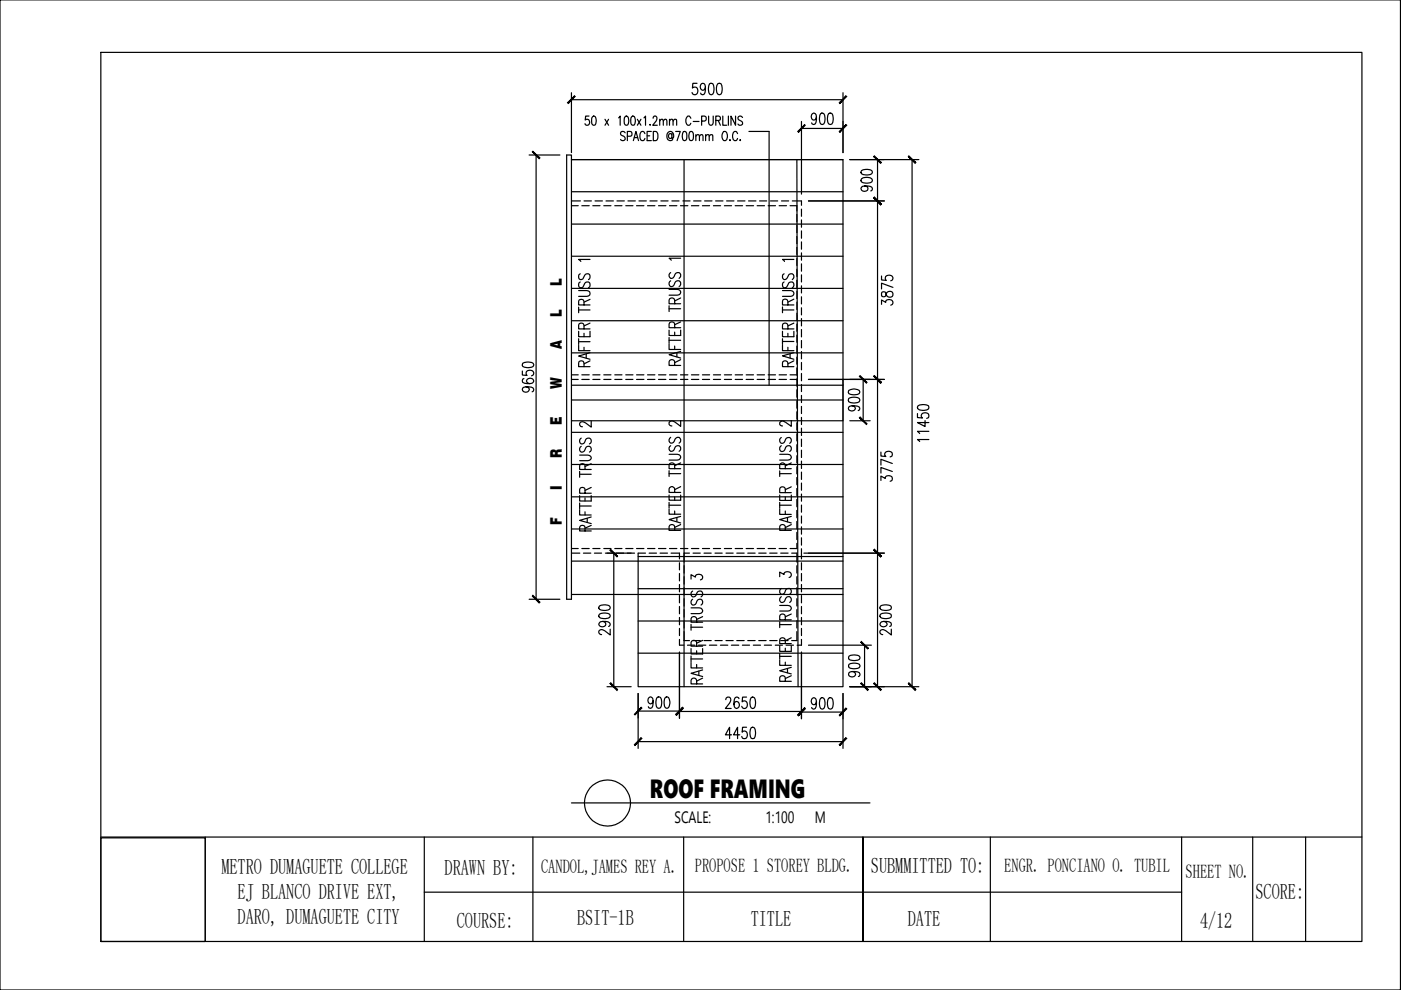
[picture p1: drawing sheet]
<svg xmlns="http://www.w3.org/2000/svg" width="297mm" height="210mm" viewBox="0 0 297 210" stroke-linecap="round" stroke-linejoin="round" font-family="sans-serif">
<!-- layer: 0 -->
<g fill="none" stroke="#000" stroke-width=".25">
<path d="M0 0h296.9v209.9h-296.9zM21.4 11.1h267.4v188.5h-267.4zM121.2 19.7v12.7M178.7 19.7v12.7M112.2 32.9h6.5M113.7 32.9v94.2M120.1 32.9h1.1v94.2h-1.1zM121.2 21.1h57.5M124.9 24.6h-.7l-.1 .9a.58 .58 0 0 1 .8 0 .58 .58 0 0 1 0 .8 .58 .58 0 0 1-.8 .1l-.1-.2M125.6 24.7l.4-.1a1.32 1.32 0 0 1 0 2h-.1a1.44 1.44 0 0 1-.3-1.9zM128.3 25.3l.7 1.3M129 25.3l-.7 1.3"/>
<path d="M131.1 25l.4-.4v2M132.5 24.7l.4-.1a1.32 1.32 0 0 1 0 2h-.1a1.44 1.44 0 0 1-.3-1.9zM132.5 28.2a.49 .49 0 0 0-.7-.3 .49 .49 0 0 0 0 .8l.4 .2a.52 .52 0 0 1 .2 .8 .52 .52 0 0 1-.8-.1M133 28.9h.6l.3-.2v-.7l-.9-.1v1.9M133.9 24.7l.4-.1a1.32 1.32 0 0 1 0 2h-.1a1.44 1.44 0 0 1-.3-1.9zM134.3 29.8l.5-1.9 .6 1.9M134.5 29.2h.7M135.1 25.3l.8 1.3M135.9 25.3l-.8 1.3M136.5 25l.4-.4v2M136.7 28.3a.55 .55 0 0 0-.7-.4 .55 .55 0 0 0-.3 .7v.5a.55 .55 0 0 0 .4 .7 .55 .55 0 0 0 .6-.4M137.2 28.8h.6"/>
<path d="M137.8 26.4v.2zM138.1 27.9h-.9v1.9h.9M138.5 25.1v-.3a.45 .45 0 0 1 .6-.1 .45 .45 0 0 1 .1 .7l-.8 1.2h1M138.5 27.9h.5a1.22 1.22 0 0 1 0 1.9h-.5zM139.9 25.7l.3-.4 .3 .1 .1 1.2M139.9 25.3v1.3M140.6 25.7l.4-.4 .3 .1 .1 1.2M141.9 25.7l.4-.4 .3 .1 .1 1.2M141.9 25.3v1.3M142.5 28.6l-.3-.3a.51 .51 0 0 0-.5 .5 .51 .51 0 0 0 .5 .6l.3-.3M142.5 28.3v1.1a.79 .79 0 0 0 .3-1.1 .79 .79 0 0 0-1.1-.3 .79 .79 0 0 0-.3 1 .71 .71 0 0 0 .4 .7 .71 .71 0 0 0 .8-.1M142.7 25.7l.3-.4 .4 .1 .1 1.2"/>
<path d="M143.3 27.9h.9l-.6 1.9M144.9 28l.3-.1a1.32 1.32 0 0 1 0 1.9h-.1a1.49 1.49 0 0 1-.2-1.8zM145 33.8v111.8M146.3 28l.3-.1a1.32 1.32 0 0 1 0 1.9h-.1a1.49 1.49 0 0 1-.2-1.8zM146.5 25.1l-.4-.5h-.3a1.3 1.3 0 0 0 0 2 .52 .52 0 0 0 .7-.5M147 25.8h1.2M147.5 28.9l.4-.4 .3 .1 .1 1.2M147.5 28.5v1.3M148.3 28.9l.3-.4 .4 .1 .1 1.2M148.8 25.7l.8-.2 .1-.7-.3-.2h-.6v2M149.6 28.9l.3-.4 .4 .1 .1 1.2M149.6 28.5v1.3"/>
<path d="M150.2 24.6l.1 1.7a.44 .44 0 0 0 .4 .3 .44 .44 0 0 0 .4-.3l.1-1.7M150.4 28.9l.3-.4 .4 .1v1.2M151.8 25.5h.6a.48 .48 0 0 0 .4-.4 .48 .48 0 0 0-.4-.5h-.6v2M152.3 25.5l.4 1.1M153.2 24.6v2h.9M153.4 28l.1-.1a.92 .92 0 0 1 .6 1.5 .49 .49 0 0 1-.7 .3l-.3-.6v-.5zM154.4 24.6v2M154.7 29.7h.2zM156 24.6v2l-1-2v2M156.4 28.3a.49 .49 0 0 0-.8-.3 1.32 1.32 0 0 0 .1 1.8 .52 .52 0 0 0 .7-.4M156.8 29.7h.2zM157.4 24.9a.49 .49 0 0 0-.7-.2 .49 .49 0 0 0 0 .8l.6 .3a.5 .5 0 0 1-.1 .7 .5 .5 0 0 1-.7-.2"/>
<path d="M158.8 27.9h4.3v53.8M169 33.8l.2 111.8M169.9 25.8v15.4M178.7 33.8h-57.5h57.5v111.8h-43.4v-28.3h1.6M180.2 33.8h14.6M193.4 33.8v111.8M121.2 42.6h1.9M121.2 43.6h1.4M121.2 40.7h57.5M121.2 47.5h57.5M121.2 54.3h57.5M123 59.8a.7 .7 0 0 0 0 1.2l.6-.2 .4-.7a.62 .62 0 0 1 .6-.3 .62 .62 0 0 1 .5 .4l-.1 .6-.2 .2"/>
<path d="M123 58.1a.62 .62 0 0 0-.3 .8 .62 .62 0 0 0 .8 .3l.2-.3a.99 .99 0 0 1 .7-.8h.4a.7 .7 0 0 1 0 1.2M123.4 43.6h1.5M123.8 42.6h1.6M125.1 55h-2.4l.4 .4M125.7 43.6h1.5M126.2 42.6h1.5M128 43.6h1.5M128.5 42.6h1.5M130.3 43.6h1.6M130.8 42.6h1.6M132.7 43.6h1.5M133.1 42.6h1.6"/>
<path d="M135 43.6h1.5M135.5 42.6h1.5M137.3 43.6h1.6M137.8 42.6h1.5M139.6 43.6h1.6M140.1 42.6h1.5M141.9 43.6h1.6M142.2 59.5a.62 .62 0 0 0-.3 .8 .62 .62 0 0 0 .8 .4l.6-1a.65 .65 0 0 1 1 .3v.3l-.3 .5M142.2 57.8a.62 .62 0 0 0-.3 .8 .62 .62 0 0 0 .8 .3l.6-.9a.65 .65 0 0 1 1 .2v.4l-.3 .4M142.5 42.6h1.5M144.3 43.6h1.5M144.3 54.8h-2.4l.4 .4"/>
<path d="M144.8 42.6h1.5M146.6 43.6h1.6M147.1 42.6h1.5M148.9 43.6h1.6M149.4 42.6h1.6M151.3 43.6h1.5M151.7 42.6h1.6M153.6 43.6h1.5M154.1 42.6h1.5M155.9 43.6h1.5M156.4 42.6h1.5M158.2 43.6h1.6"/>
<path d="M158.7 42.6h1.6M160.5 43.6h1.6M161 42.6h1.6M162.9 43.6h1.5M163.4 42.6h1.5M165.2 43.6h1.6M165.7 42.6h1.5M166.2 59.8a.62 .62 0 0 0-.3 .8 .62 .62 0 0 0 .8 .3l.5-.8a.65 .65 0 0 1 1-.1 .65 .65 0 0 1-.2 1M166.2 58.1a.65 .65 0 0 0-.3 .6 .65 .65 0 0 0 .6 .6l.3-.2 .4-.7a.65 .65 0 0 1 1-.2 .65 .65 0 0 1-.2 1.1M167.5 43.6h1.5v1.1M168 42.6h1.9v.9M168.3 55h-2.4l.4 .4"/>
<path d="M169 45.5v1.5M169 47.8v1.5M169 50.1v1.6M169 52.5v1.5M169 54.8v1.5M169 57.1v1.5M169 59.4v1.6M169.9 44.3v1.6M169.9 46.6v1.6M169.9 49v1.5M169.9 51.3v1.5M169.9 53.6v1.6"/>
<path d="M169.9 55.9v1.6M169.9 58.3v1.5M171.4 42.6h16.1M186.1 42.6v103M121.2 79.5h1.4M121.2 61.1h57.5M121.2 68h57.5M121.2 74.8h57.5M122.7 73.2v1.2h2.4M122.7 70.2v1.2h2.4v-1.2M122.7 61.6l2.1 .1a.58 .58 0 0 1 .3 .5 .58 .58 0 0 1-.3 .6h-2.1M122.7 65.7h2.4"/>
<path d="M122.7 72.4h2.4M122.7 65.1v1.2M122.7 71.8v1.2M123.4 79.5h1.5M123.8 77.7v-.7l-.2-.4-.2-.1a.53 .53 0 0 0-.7 .5v.7h2.4M123.8 69.7v-.8a.59 .59 0 0 0-.5-.4 .59 .59 0 0 0-.6 .4v.8h2.4M123.8 64.7v-.8a.59 .59 0 0 0-.5-.4 .59 .59 0 0 0-.6 .4v.8h2.4M123.8 70.7v.7M123.8 73.6v.8M124.3 75v.9M125.1 74.8l-2.4 .7 2.4 .7M125.1 76.5l-1.3 .6"/>
<path d="M125.1 68.5l-1.3 .6M125.1 63.5l-1.3 .6M125.7 79.5h1.5M128 79.5h1.5M130.3 79.5h1.6M132.7 79.5h1.5M135 79.5h1.5M137.3 79.5h1.6M139.6 79.5h1.6M141.9 73v1.1h2.4M141.9 70v1.1h2.4v-1.1M141.9 61.4h2.1a.58 .58 0 0 1 .3 .6 .58 .58 0 0 1-.3 .5l-2.1 .1"/>
<path d="M141.9 72.2h2.4M141.9 64.8v1.3M141.9 71.6v1.2M141.9 65.5h2.4M141.9 79.5h1.6M143 77.5v-.8a.62 .62 0 0 0-.5-.5 .62 .62 0 0 0-.6 .5v.8h2.4M143 69.5v-.8a.62 .62 0 0 0-.5-.5 .62 .62 0 0 0-.6 .5v.8h2.4M143 64.4v-.8a.61 .61 0 0 0-.5-.4 .61 .61 0 0 0-.6 .4v.8h2.4M143 70.4v.7M143 73.4v.7M143.5 74.8v.9M144.3 79.5h1.5"/>
<path d="M144.3 74.5l-2.4 .7 2.4 .7M144.3 76.3l-1.3 .6M144.3 68.3l-1.3 .5M144.3 63.2l-1.3 .6M146.6 79.5h1.6M148.9 79.5h1.6M151.3 79.5h1.5M153.6 79.5h1.5M155.9 79.5h1.5M158.2 79.5h1.6M160.5 79.5h1.6M162.9 79.5h1.5"/>
<path d="M165.2 79.5h1.6M165.9 73.2v1.2h2.4M165.9 70.2v1.2h2.4v-1.2M165.9 61.6h1.7a.62 .62 0 0 1 .6 .3 .62 .62 0 0 1 0 .7l-.6 .2h-1.7M165.9 72.4h2.4M165.9 65.1v1.2M165.9 71.8v1.2M165.9 65.7h2.4M167 77.7v-.8a.59 .59 0 0 0-.5-.4 .59 .59 0 0 0-.6 .4v.8h2.4M167 69.7v-.8a.59 .59 0 0 0-.5-.4 .59 .59 0 0 0-.6 .4v.8h2.4M167 64.7v-.8a.58 .58 0 0 0-.5-.5 .58 .58 0 0 0-.6 .5v.8h2.4M167 70.7v.7"/>
<path d="M167 73.6v.8M167.5 79.5h1.5M167.5 75v.9M168.3 74.8l-2.4 .7 2.4 .7M168.3 76.5l-1.3 .6M168.3 68.5l-1.3 .6M168.3 63.4l-1.3 .7M169 61.7v1.6M169 64.1v1.5M169 66.4v1.6M169 68.7v1.5M169 71v1.6"/>
<path d="M169 73.4v1.5M169 75.7v1.5M169 78v1.6M169.9 60.6v1.5M169.9 62.9v1.5M169.9 65.2v1.6M169.9 67.5v1.6M169.9 69.9v1.5M169.9 72.2v1.6M169.9 74.5v1.6M169.9 76.8v1.6M169.9 79.2v1.5"/>
<path d="M121.2 80.4h1.4M121.2 81.7h57.5M121.2 84.8h57.5M121.2 91.7h57.5M121.2 98.5h57.5M122.9 96.5h1.7a.64 .64 0 0 1 .7 .7l-.1 .2-.6 .3h-1.7M122.9 100v1.2M123.2 94.6a.62 .62 0 0 0-.3 .8 .62 .62 0 0 0 .8 .4l.5-.8a.65 .65 0 0 1 1-.2 .65 .65 0 0 1-.2 1.1M123.2 92.9a.7 .7 0 0 0 0 1.2l.6-.1 .5-.9a.65 .65 0 0 1 1 .2v.4l-.3 .4M123.4 80.4h1.5M124 99.5v-.8a.59 .59 0 0 0-.5-.4 .59 .59 0 0 0-.6 .4v.8h2.4M125.3 89.3v1.3l-1.1-.9a.7 .7 0 0 0-.8-.3 .7 .7 0 0 0-.5 .7l.2 .3 .4 .1"/>
<path d="M125.3 98.3l-1.3 .6M125.7 80.4h1.5M128 80.4h1.5M130.3 80.4h1.6M132.7 80.4h1.5M135 80.4h1.5M137.3 80.4h1.6M139.6 80.4h1.6M141.9 96.3l2.1 .1a.58 .58 0 0 1 .3 .5 .58 .58 0 0 1-.3 .6l-2.1 .1M141.9 99.8v1.2M141.9 80.4h1.6M142.2 94.5a.6 .6 0 0 0-.3 .8 .6 .6 0 0 0 .8 .3l.6-.9a.65 .65 0 0 1 1 .2v.4l-.3 .4"/>
<path d="M142.2 92.7a.62 .62 0 0 0-.3 .8 .62 .62 0 0 0 .8 .4l.6-1a.64 .64 0 0 1 .9 .1 .64 .64 0 0 1-.2 1M143 99.4v-.8a.62 .62 0 0 0-.5-.5 .62 .62 0 0 0-.6 .5v.8h2.4M144.3 80.4h1.5M144.3 89.2v1.2l-1.2-.9a.7 .7 0 0 0-.8-.2 .7 .7 0 0 0-.4 .7l.6 .3M144.3 98.1l-1.3 .6M146.6 80.4h1.6M148.9 80.4h1.6M151.3 80.4h1.5M153.6 80.4h1.5M155.9 80.4h1.5M158.2 80.4h1.6M160.5 80.4h1.6"/>
<path d="M162.9 80.4h1.5M165.2 80.4h1.6M165.3 96.3l2.1 .1a.58 .58 0 0 1 .4 .5 .58 .58 0 0 1-.4 .6l-2.1 .1M165.3 99.8v1.2M165.7 94.5a.7 .7 0 0 0 0 1.2l.5-.1 .5-.9a.65 .65 0 0 1 1.1 .2v.4l-.4 .4M165.7 92.8a.62 .62 0 0 0-.4 .8 .62 .62 0 0 0 .8 .3l.6-1a.65 .65 0 0 1 1.1 .3v.3l-.4 .5M166.5 99.4l-.1-1a.6 .6 0 0 0-.6-.3 .6 .6 0 0 0-.5 .5v.8h2.5M167.5 80.4h1.5M167.8 89.2v1.2l-1.2-.9a.74 .74 0 0 0-1.3 .1l.1 .5 .5 .2M167.8 98.1l-1.3 .7M169 80.3v1.6M169 82.6v1.6"/>
<path d="M169 85v1.5M169 87.3v1.6M169 89.6v1.6M169 92v1.5M169 94.3v1.5M169 96.6v1.5M169 98.9v1.6M169.9 81.5v1.5M169.9 83.8v1.6M169.9 86.2v1.5M169.9 88.5v1.5M169.9 90.8v1.5"/>
<path d="M169.9 93.1v1.6M169.9 95.4v1.6M169.9 97.8v1.5M171.4 80.4h16.1M178.7 80.4v8.8h-57.5M194.5 87.7v.8l1.1 .1a.57 .57 0 0 1-.3-.5 .57 .57 0 0 1 .4-.5 .78 .78 0 0 1 .9 0 .78 .78 0 0 1 .2 .9l-.3 .2M194.6 86a2.46 2.46 0 0 1 2.2 0l.1 .5a1.15 1.15 0 0 1-1.3 .5l-1-.3-.1-.2zM196.1 89.2v1.2l-1.6-.8h2.4M196.9 93.2h-2.4l.5 .4M196.9 91.5h-2.4l.5 .4M121.2 117.3h1.7M121.2 116.3h1.4"/>
<path d="M121.2 105.3h57.5M121.2 112.2h57.5M121.2 119h57.5M122.9 108v1.2h2.4M122.9 105.1v1.1h2.4v-1.1M122.9 107.3h2.4M122.9 106.7v1.2M122.9 100.6h2.4M123.4 116.3h1.5M123.7 117.3h1.6M124 112.6v-.8a.59 .59 0 0 0-.5-.4 .59 .59 0 0 0-.6 .4v.8h2.4M124 104.6v-.8a.59 .59 0 0 0-.5-.5 .59 .59 0 0 0-.6 .5v.8h2.4"/>
<path d="M124 105.6v.6M124 108.5v.7M124.5 109.9v.9M125.3 109.6l-2.4 .7 2.4 .7M125.3 111.4l-1.3 .6M125.3 103.3l-1.3 .7M125.7 116.3h1.5M126 117.3h1.6M128 116.3h1.5M128.4 117.3h6.1M130.1 117.3v28.3M130.3 116.3h1.6"/>
<path d="M132.7 116.3h1.5M135 116.3h1.5M135.3 118h43.4M137.3 116.3h1.6M137.6 117.3h1.6M139.6 116.3h1.6M140 117.3h1.5M141.9 107.9v1.1h2.4M141.9 105v1.1h2.4v-1.1M141.9 106.5v1.2M141.9 107.1h2.4M141.9 100.4h2.4"/>
<path d="M141.9 116.3h1.6M142.3 117.3h1.8v1.2M143 112.5v-.9a.62 .62 0 0 0-.5-.4 .62 .62 0 0 0-.6 .4v.9h2.4M143 104.4l-.1-1a.6 .6 0 0 0-.6-.2 .6 .6 0 0 0-.4 .4v.8h2.4M143 105.4v.7M143 108.3v.7M143.5 109.7v.9M144.1 119.3v1.5M144.3 116.3h1.5M144.3 109.5l-2.4 .7 2.4 .7M144.3 111.2l-1.3 .6M144.3 103.2l-1.3 .6"/>
<path d="M145 117.3h1.2M146.6 116.3h1.6M146.9 117.3h1.6M148.9 116.3h1.6M149.3 117.3h1.5M151.3 116.3h1.5M151.6 117.3h1.5M153.6 116.3h1.5M153.9 117.3h1.5M155.9 116.3h1.5M156.2 117.3h1.6M158.2 116.3h1.6"/>
<path d="M158.5 117.3h1.6M160.5 116.3h1.6M160.9 117.3h1.5M162.9 116.3h1.5M163.2 117.3h1.6M165.2 116.3h1.6M165.3 107.9v1.2h2.5M165.3 105v1.1h2.5v-1.1M165.3 107.1h2.5M165.3 100.4h2.5M165.3 106.5v1.3M165.5 117.3h1.6"/>
<path d="M166.5 112.5v-.9a.62 .62 0 0 0-.6-.4 .62 .62 0 0 0-.6 .4v.9h2.5M166.5 104.5v-.9a.62 .62 0 0 0-.6-.4 .62 .62 0 0 0-.6 .4v.9h2.5M166.5 105.4v.7M166.5 108.3v.8M167 109.7v.9M167.8 109.5l-2.5 .7 2.5 .7M167.8 111.2l-1.3 .7M167.8 103.2l-1.3 .6M167.9 117.3h1.1v1.9M169 101.2v1.6M169 103.6v1.5M169 105.9v1.6"/>
<path d="M169 108.2v1.6M169 110.5v1.6M169 112.9v1.5M169 115.2v1.1h-1.5M169 119.9v1.6M169.9 100.1v1.6M169.9 102.4v1.5M169.9 104.7v1.6M169.9 107.1v1.5M169.9 109.4v1.5M169.9 111.7v1.6M169.9 114v1.6"/>
<path d="M169.9 116.3v2.2M169.9 119.3v1.5M170.4 117.3h17.1M112.2 127.1h6.5M121.2 126h57.5M135.3 124.8h43.4M135.3 131.7h43.4M135.3 138.5h43.4M144.1 135.6v1.2h.9M144.1 121.6v1.6M144.1 123.9v1.6M144.1 126.3v1.5"/>
<path d="M144.1 128.6v1.5M144.1 130.9v1.6M144.1 133.2v1.6M144.1 138.3v14M145 135.8h1.2M145.8 136.8h1.5M146.5 137.5v1.2h2.5v-1.2M146.5 128.9h1.8a.7 .7 0 0 1 .7 .7l-.4 .4-.3 .1h-1.8M146.5 122.8v-1l.9 .6a.73 .73 0 0 1 1-.6 .73 .73 0 0 1 .4 1l-.3 .2M146.5 139.7h2.5M146.5 132.4v1.2M146.5 139.1v1.2"/>
<path d="M146.5 133h2.5M146.9 127.1a.62 .62 0 0 0-.4 .8 .62 .62 0 0 0 .8 .3l.6-1a.64 .64 0 0 1 1.1 .3v.4l-.4 .4M146.9 125.3a.7 .7 0 0 0 0 1.2l.5-.1 .5-.9a.65 .65 0 0 1 1.1 .2v.4l-.4 .4M146.9 135.8h1.6M147.7 137v-.8a.62 .62 0 0 0-.6-.4 .62 .62 0 0 0-.6 .4v.8h2.5M147.7 131.9v-.7a.62 .62 0 0 0-.6-.5 .62 .62 0 0 0-.6 .5v.7h2.5M147.7 138v.7M148.1 136.8h1.5M149 135.8l-1.3 .6M149 130.7l-1.3 .6M149.3 135.8h1.5M150.4 136.8h1.6"/>
<path d="M151.6 135.8h1.5M152.7 136.8h1.6M153.9 135.8h1.5M155.1 136.8h1.5M156.2 135.8h1.6M157.4 136.8h1.5M158.5 135.8h1.6M159.7 136.8h1.5M160.9 135.8h1.5M162.1 136.8h1.5M163.2 135.8h1.6M164.4 136.8h1.5"/>
<path d="M165.3 139.9v1.2h2.5M165.3 137v1.1h2.5v-1.1M165.3 128.4l2.1 .1a.55 .55 0 0 1 .4 .5 .55 .55 0 0 1-.4 .5l-2.1 .1M165.3 122.3v-1l.9 .5a.74 .74 0 0 1 1-.6 .74 .74 0 0 1 .4 1.1l-.3 .1M165.3 131.8v1.3M165.3 138.5v1.3M165.3 139.2h2.5M165.3 132.4h2.5M165.5 135.8h1.6M165.7 126.5a.62 .62 0 0 0-.4 .8 .62 .62 0 0 0 .8 .3l.5-.7a.63 .63 0 0 1 .8-.4 .63 .63 0 0 1 .4 .8l-.4 .4M165.7 124.8a.62 .62 0 0 0-.4 .8 .62 .62 0 0 0 .8 .3l.6-1a.64 .64 0 0 1 1.1 .3v.4l-.4 .4M166.5 136.5v-.8a.61 .61 0 0 0-.6-.5 .61 .61 0 0 0-.6 .5v.8h2.5"/>
<path d="M166.5 131.4v-.8a.62 .62 0 0 0-.6-.4 .62 .62 0 0 0-.6 .4v.8h2.5M166.5 137.4v.7M166.7 136.8h1.5M167.8 135.2l-1.3 .7M167.8 130.2l-1.3 .6M169 122.3v1.5M169 124.6v1.6M169 126.9v1.6M169 129.3v1.5M169 131.6v1.6M169 133.9v1.9h-1.1M169.9 121.6v1.6"/>
<path d="M169.9 123.9v1.6M169.9 126.3v1.5M169.9 128.6v1.5M169.9 130.9v1.6M169.9 133.2v1.6M169.9 135.6v1.2h-.9M169.9 138.3v14.1M171.4 136.8h13.3M183.3 136.8v8.8M128.7 145.6h5.1M135.3 147v11.7M135.3 157.2h43.4"/>
<path d="M144.1 150.8h25.8M146.5 140.5v1.1h2.5M147.7 145v-.8a.61 .61 0 0 0-.6-.4 .61 .61 0 0 0-.6 .4v.8h2.5M147.7 140.9v.7M148.2 142.3v.9M149 142l-2.5 .8 2.5 .6M149 143.8l-1.3 .6M166.5 144.5v-.8a.62 .62 0 0 0-.6-.4 .62 .62 0 0 0-.6 .4v.8h2.5M166.5 140.4v.7M167 141.8v.8M167.8 141.5l-2.5 .7 2.5 .7M167.8 143.3l-1.3 .6"/>
<path d="M178.7 147v11.7M180.2 145.6h14.6M21.4 177.6h22.1v22h-22.1zM21.4 177.5h267.4M43.5 177.5v22.1M90 177.5v22.1M113 177.5v22.1M121.2 170.2h63.2M144.9 177.5v22.1M183 177.5v22.1v-22.1M210 177.5v22.1M250.5 177.5v22.1"/>
<path d="M265.6 177.5v22.1M276.8 177.5v22.1M90 189.2h160.5"/>
<circle cx="128.8" cy="170.3" r="4.9"/>
</g>
<g fill="#000" stroke="#000" stroke-width=".21">
<path d="M112.9 32.2l1.4 1.5 .2-.2zM112.9 32.2l.1-.1 1.5 1.4z"/>
<path d="M121.8 20.3l-1.3 1.6 1.5-1.4zM120.3 21.8l1.5-1.5-1.3 1.6z"/>
<path d="M177.9 27.9l.2 .1 1.3-1.6zM179.4 26.4l.1 .2-1.4 1.4z"/>
<path d="M177.9 21.8l.2 .1 1.3-1.6zM179.4 20.3l.1 .2-1.4 1.4z"/>
<path d="M192.6 33.2l1.4 1.4 .2-.1zM192.7 33l1.5 1.5-1.6-1.3z"/>
<path d="M185.4 79.6l-.1 .2 1.6 1.3zM185.3 79.8l1.6 1.3-.2 .2z"/>
<path d="M185.3 79.8l1.4 1.5 .2-.2zM185.3 79.8l.1-.2 1.5 1.5z"/>
<path d="M129.3 116.6l1.5 1.5 .1-.2zM129.3 116.6l.2-.1 1.4 1.4z"/>
<path d="M185.4 116.5l-.1 .1 1.6 1.3zM185.3 116.6l1.6 1.3-.2 .2z"/>
<path d="M185.3 116.6l1.4 1.5 .2-.2zM185.4 116.5l1.5 1.4-1.6-1.3z"/>
<path d="M113 126.2l-.1 .2 1.6 1.3zM112.9 126.4l1.6 1.3-.2 .2z"/>
<path d="M182.5 136.2l1.4 1.4 .2-.1zM182.6 136l1.5 1.5-1.6-1.3z"/>
<path d="M129.5 144.8l-.2 .1 1.6 1.3zM129.3 144.9l1.6 1.3-.1 .2z"/>
<path d="M135.9 156.4l-1.3 1.6 1.5-1.4zM135.9 156.4l-1.3 1.6-.1-.1z"/>
<path d="M177.9 157.9l.2 .1 1.3-1.6zM179.4 156.4l.1 .2-1.4 1.4z"/>
<path d="M179.4 150.1l-1.5 1.5 .2 .2zM179.4 150.1l.1 .2-1.4 1.5z"/>
<path d="M185.4 144.8l-.1 .1 1.6 1.3zM185.3 144.9l1.6 1.3-.2 .2z"/>
<path d="M192.7 144.8l-.1 .1 1.6 1.3zM192.6 144.9l1.6 1.3-.2 .2z"/>
</g>
<g font-size="5.7">
<text x="170.7" y="27.5">900</text>
<text x="185.9" y="41.6" transform="rotate(-90 185.9 41.6)">900</text>
<text x="190.1" y="66" transform="rotate(-90 190.1 66)">3875</text>
<text x="113.9" y="84.3" transform="rotate(-90 113.9 84.3)">9650</text>
<text x="183.1" y="88.2" transform="rotate(-90 183.1 88.2)">900</text>
<text x="190.1" y="103.4" transform="rotate(-90 190.1 103.4)">3775</text>
<text x="130.2" y="135.8" transform="rotate(-90 130.2 135.8)">2900</text>
<text x="189.8" y="135.8" transform="rotate(-90 189.8 135.8)">2900</text>
<text x="136.2" y="151.3">900</text>
<text x="152.4" y="151.3">2650</text>
<text x="170.7" y="151.7">900</text>
</g>
<text font-size="5.6" x="137.8" y="169.3">ROOF FRAMING</text>
<g font-size="5.3">
<text x="145.3" y="21.2">5900</text>
<text x="183.1" y="144.6" transform="rotate(-90 183.1 144.6)">900</text>
<text x="152.4" y="157.7">4450</text>
</g>
<g font-size="4.6">
<text x="46.9" y="185.3">METRO DUMAGUETE COLLEGE</text>
<text x="94.3" y="185.4">DRAWN BY:</text>
<text x="184.7" y="185.2">SUBMMITTED TO:</text>
<text x="50.4" y="190.6">EJ BLANCO DRIVE EXT,</text>
<text x="266.2" y="190.7">SCORE:</text>
<text x="50.4" y="196">DARO, DUMAGUETE CITY</text>
<text x="96.9" y="196.7">COURSE:</text>
<text x="122.3" y="196.1">BSIT-1B</text>
<text x="159.2" y="196.4">TITLE</text>
<text x="192.5" y="196.3">DATE</text>
<text x="254.4" y="196.7">4/12</text>
</g>
<g font-size="4.1">
<text x="114.7" y="185.1">CANDOL,JAMES REY A.</text>
<text x="147.3" y="184.9">PROPOSE 1 STOREY BLDG.</text>
<text x="212.9" y="184.9">ENGR. PONCIANO O. TUBIL</text>
<text x="251.4" y="186.2">SHEET NO.</text>
</g>
<g font-size="3.5">
<text x="143" y="174.6">SCALE:</text>
<text x="162.3" y="174.6">1:100</text>
<text x="172.8" y="174.6">M</text>
</g>
<g font-size="3.4">
<text x="119.1" y="60.6" transform="rotate(-90 119.1 60.6)">L</text>
<text x="119.1" y="67.2" transform="rotate(-90 119.1 67.2)">L</text>
<text x="119.1" y="74.1" transform="rotate(-90 119.1 74.1)">A</text>
<text x="119.1" y="82.5" transform="rotate(-90 119.1 82.5)">W</text>
<text x="119.1" y="90.1" transform="rotate(-90 119.1 90.1)">E</text>
<text x="119.1" y="97.1" transform="rotate(-90 119.1 97.1)">R</text>
<text x="119.1" y="103.9" transform="rotate(-90 119.1 103.9)">I</text>
<text x="119.1" y="111.4" transform="rotate(-90 119.1 111.4)">F</text>
</g>
</svg>
